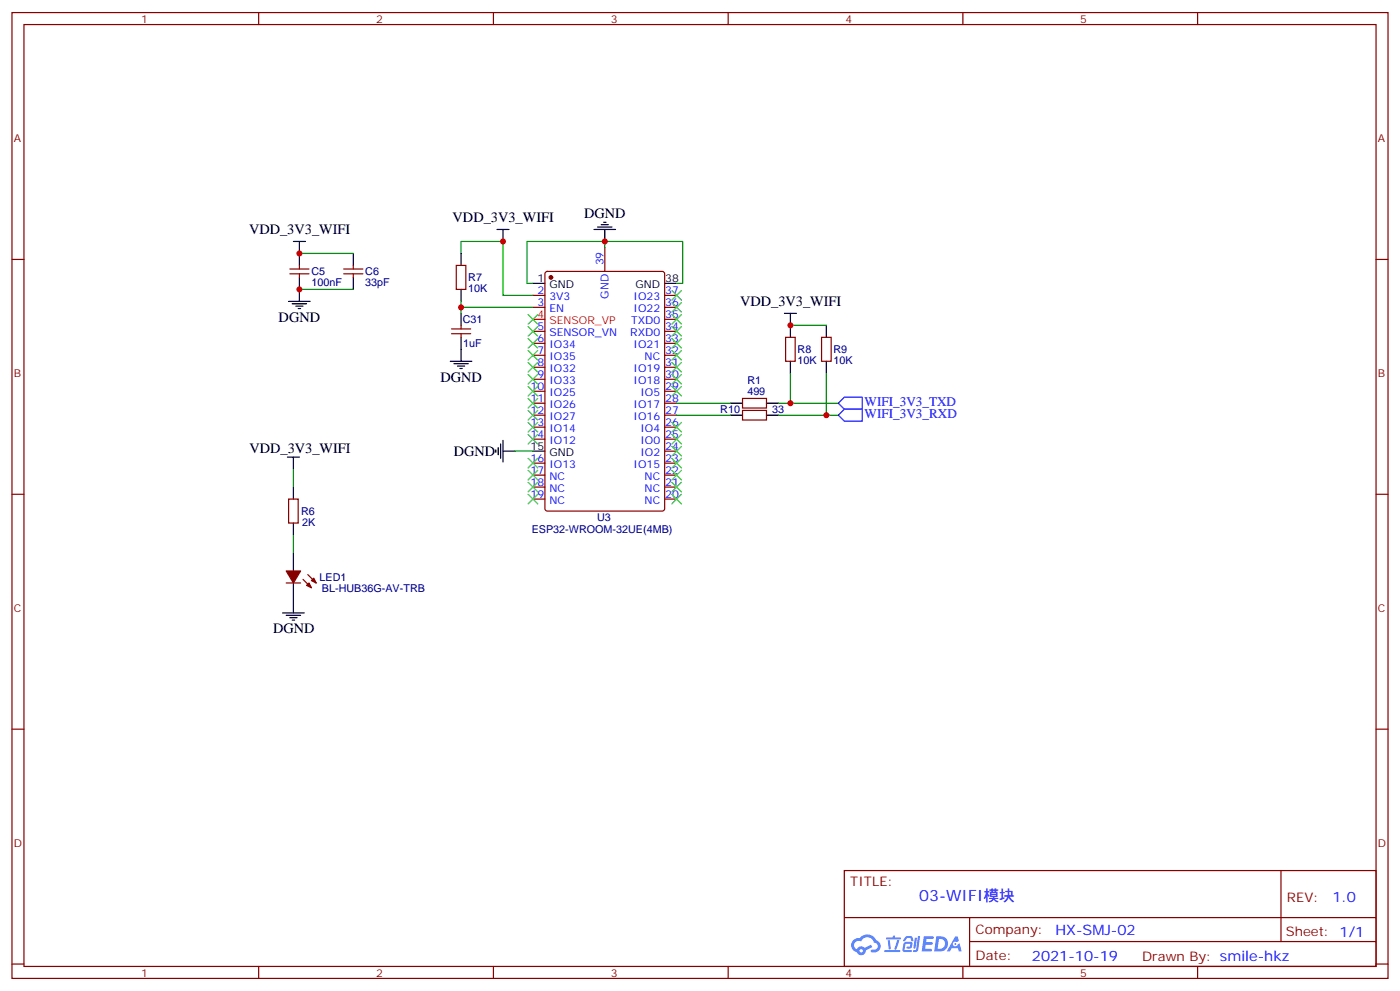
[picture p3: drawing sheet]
<svg xmlns="http://www.w3.org/2000/svg" width="412mm" height="292mm" viewBox="0 0 412 292" stroke-linecap="round" stroke-linejoin="round" font-family="sans-serif">
<g fill="none" stroke="#870000" stroke-width=".35">
<path d="M3.5 3.7h405.4v284.3h-405.4zM7.1 7.2h398.2v277.3h-398.2zM76.2 3.7v3.5M145.3 3.7v3.5M214.5 3.7v3.5M283.6 3.7v3.5M352.8 3.7v3.5M3.5 76.4h3.6M405.3 76.4h3.6M3.5 145.5h3.6M405.3 145.5h3.6M3.5 214.7h3.6"/>
<path d="M405.3 214.7h3.6M248.7 256.3h156.6v28.2h-156.6zM377.3 256.3v20.9M248.7 270.1h156.5M285.6 277.2h119.6M285.6 270.1v14.2M3.5 283.8h3.6M76.2 284.5v3.5M145.3 284.5v3.5M214.5 284.5v3.5M283.6 284.5v3.5M352.8 284.5v3.5"/>
<path d="M405.3 283.8h3.6"/>
</g>
<g fill="#5487ff">
<path d="M272.1 275.6h2.6l.3 .2-.1 .6h-2l-.1 1h1.6l.4 .4-.4 .3h-1.7l-.2 1.2 1.8 .1 .3 .3-.2 .4h-2.9z"/>
<path d="M281.4 275.7h.7l.4 1.3-.7 .3a.74 .74 0 0 0-1.1 .3 .74 .74 0 0 0 .5 1.1 .74 .74 0 0 0 .9-.7l.5-.3 .7 2.4h-.9l-.2-1h-1.9l-.5 1h-.9z"/>
<path d="M269.5 276.1h.6l-.4 2.9a.31 .31 0 0 1-.3 .3 .31 .31 0 0 1-.3-.3z"/>
<path d="M270.4 275.6h.6l-.5 4a.89 .89 0 0 1-.7 .7 .89 .89 0 0 1-.9-.3l1-.5z"/>
<path d="M266.8 275.8l.6-.2 1.2 .1 .5 1.3-.6 .1-.4-.9-1 .1a.95 .95 0 0 1-1 .8l-.1-.2z"/>
<path d="M266.4 277.5l1.8-.2a1.04 1.04 0 0 1 .6 1.1 1.04 1.04 0 0 1-.8 .9h-.7a.29 .29 0 0 1-.3-.4 .29 .29 0 0 1 .3-.2h.7l.2-.8h-1.4l-.4 1.7 1.9 .1a.29 .29 0 0 1 .3 .3 .29 .29 0 0 1-.3 .3h-2l-.4-.3 .2-2.1z"/>
<path d="M260.5 279.7h4.4a.3 .3 0 0 1 .3 .3 .3 .3 0 0 1-.3 .3h-4.3z"/>
<path d="M264.3 276.8h.6l-.5 1.6a1.02 1.02 0 0 1-.7 1.2l-.2-.3z"/>
<path d="M261.5 276.8h.6l.3 2.4-.3 .3-.3-.2z"/>
<path d="M261.1 276h1.9l.2-.5h.5l-.1 .5h1.5a.29 .29 0 0 1 .3 .3 .29 .29 0 0 1-.3 .3h-3.9z"/>
<path d="M275.8 275.6l-.6 4.5h1.4a2.27 2.27 0 0 0 2.7-2.3 2.27 2.27 0 0 0-2.7-2.2zM276.6 276.4a1.5 1.5 0 0 1 1.8 1.6 1.5 1.5 0 0 1-1.9 1.3h-.3z"/>
<path d="M251.4 276.8a2.09 2.09 0 0 0 1 3.5 1.37 1.37 0 0 0 1.5 .9 1.37 1.37 0 0 0 1.1-1.4l2-1-.5-.7-1.8 1a1.4 1.4 0 0 0-2.3 .4 1.32 1.32 0 0 1-.6-1.9 1.32 1.32 0 0 1 1.9-.4 2.02 2.02 0 0 1 2-1.3 2.02 2.02 0 0 1 1.8 1.6 1.09 1.09 0 0 1 1.1 1.4 1.09 1.09 0 0 1-1.6 .7 .41 .41 0 0 0-.5 .3 .41 .41 0 0 0 .4 .5 1.89 1.89 0 0 0 2.4-1.2 1.89 1.89 0 0 0-1.2-2.4 2.98 2.98 0 0 0-5-.6l-1 .1zM253.2 279.9a.52 .52 0 0 1 1 0 .52 .52 0 0 1-1 0z"/>
<circle cx="281.4" cy="277.9" r=".28"/>
</g>
<g fill="none" stroke="#870000" stroke-width=".35">
<path d="M85.4 79.2h5.6M88.2 78.1v1.1M101.2 79.2h5.7M104.1 78.1v1.1M134.4 78.1h2.8v7.1h-2.8zM178.2 72.8v7.1M85.4 80.6h5.6M88.2 80.6v1.1M101.2 80.6h5.7M104.1 80.6v1.1M133 98.2h5.6M133 96.8h5.6"/>
<path d="M135.8 95.8v1M135.8 98.2v1.1M157 87h3.5M157 90.5h3.5M157 97.5h3.5M160.7 80.1l.5-.2h33.9l.6 .4 .1 69.5-.5 .6-34.1 .1-.6-.5-.1-69.4zM195.8 87h3.5M195.8 90.5h3.5M195.8 94h3.5M195.8 97.5h3.5M231.4 99.3h2.8v7.1h-2.8zM242 99.3h2.8v7.1h-2.8z"/>
<path d="M157 101.1h3.5M157 104.6h3.5M157 108.1h3.5M157 111.7h3.5M157 115.2h3.5M157 118.7h3.5M195.8 101.1h3.5M195.8 104.6h3.5M195.8 108.1h3.5M195.8 111.7h3.5M195.8 115.2h3.5M195.8 118.7h3.5"/>
<path d="M218.7 117.3h7.1v2.8h-7.1zM157 122.2h3.5M157 125.8h3.5M157 129.3h3.5M157 136.3h3.5M157 139.9h3.5M195.8 122.2h3.5M195.8 125.8h3.5M195.8 129.3h3.5M195.8 132.8h3.5M195.8 136.3h3.5M195.8 139.9h3.5"/>
<path d="M218.7 120.8h7.1v2.8h-7.1zM85 146.9h2.8v7.1h-2.8zM157 143.4h3.5M157 146.9h3.5M195.8 143.4h3.5M195.8 146.9h3.5M84.3 171.6h4.2M89.3 170.6l2.4 2.4M90.7 169.2l2.4 2.4"/>
</g>
<g fill="none" stroke="#000" stroke-width=".35">
<path d="M86.4 71.1h3.6M88.2 71.1v7M104.1 74.6v3.5M135.8 74.6v3.5M146.4 67.6h3.5M148.2 67.6v3.5M175 67.6h6.3M176 66.9h4.3M177.1 66.1h2.1M177.8 65.4h.7M178.2 67.6v3.5M85 88.7h6.4"/>
<path d="M86.1 89.4h4.2M87.1 90.1h2.2M87.8 90.8h.7M88.2 81.7v7M104.1 81.7v3.5M135.8 85.2v3.5M135.8 92.3v3.5M135.8 99.3v7.1M157 83.4h3.5M195.8 83.4h3.5M231.1 92.3h3.5M232.8 92.3v7"/>
<path d="M243.4 95.8v3.5M132.6 106.4h6.4M133.7 107.1h4.2M134.8 107.8h2.1M135.5 108.5h.7M215.2 118.7h3.5M225.8 118.7h3.5M232.8 106.4v3.5M243.4 106.4v3.5M84.7 134.6h3.5M86.4 134.6v3.5M146 132.5v.7"/>
<path d="M146.8 131.8v2.1M147.5 130.7v4.2M148.2 132.8h3.5M148.2 129.6v6.4M157 132.8h3.5M215.2 122.2h3.5M225.8 122.2h3.5M86.4 143.4v3.5M86.4 154v3.5M86.4 162.8v5.3M86.4 171.6v8.8M83.3 180.4h6.3"/>
<path d="M84.3 181.2h4.2M85.4 181.9h2.1M86.1 182.6h.7"/>
</g>
<path d="M157 94h3.5" fill="none" stroke="#f00" stroke-width=".35"/>
<g fill="#870000" stroke="#870000" stroke-width=".35">
<path d="M84.3 168.1h4.2l-2.1 3.5z"/>
<path d="M90.3 172.3l.7-.7 .7 1.4z"/>
<path d="M92.4 170.2l.7 1.4-1.4-.7z"/>
<circle cx="162.3" cy="81.7" r=".53"/>
</g>
<path d="M246.9 118.7l1.8-1.8h5.3v3.6h-5.3zM246.9 122.2l1.8-1.7h5.3v3.5h-5.3z" fill="none" stroke="#00f" stroke-width=".35"/>
<g fill="none" stroke="#008700" stroke-width=".35">
<path d="M88.2 74.6h15.9M135.8 74.6v-3.5h12.4v15.9h8.8M178.2 71.1v1.7M88.2 85.2h15.9M135.8 88.7v3.6M135.8 90.5h21.2M157 83.4h-1.8v-12.3h45.9v12.3h-1.8M232.8 95.8h10.6M199.3 118.7h15.9M229.3 118.7h17.6M232.8 109.9v8.8M243.4 109.9v12.3"/>
<path d="M86.4 138.1v5.3M151.7 132.8h5.3M199.3 122.2h15.9M229.3 122.2h17.6M86.4 157.5v5.3"/>
</g>
<g fill="none" stroke="#3c3" stroke-width=".35">
<path d="M155.6 99.7l2.8 2.8M155.6 96.1l2.8 2.9M155.6 92.6l2.8 2.8M158.4 99.7l-2.8 2.8M158.4 96.1l-2.8 2.9M158.4 92.6l-2.8 2.8M197.9 85.5l2.8 2.9M197.9 89.1l2.8 2.8M197.9 92.6l2.8 2.8M197.9 96.1l2.8 2.9M197.9 99.7l2.8 2.8M200.7 85.5l-2.8 2.9"/>
<path d="M200.7 89.1l-2.8 2.8M200.7 92.6l-2.8 2.8M200.7 96.1l-2.8 2.9M200.7 99.7l-2.8 2.8M155.6 117.3l2.8 2.8M155.6 113.8l2.8 2.8M155.6 110.2l2.8 2.9M155.6 106.7l2.8 2.8M155.6 103.2l2.8 2.8M158.4 117.3l-2.8 2.8M158.4 113.8l-2.8 2.8M158.4 110.2l-2.8 2.9"/>
<path d="M158.4 106.7l-2.8 2.8M158.4 103.2l-2.8 2.8M197.9 103.2l2.8 2.8M197.9 106.7l2.8 2.8M197.9 110.2l2.8 2.9M197.9 113.8l2.8 2.8M200.7 103.2l-2.8 2.8M200.7 106.7l-2.8 2.8M200.7 110.2l-2.8 2.9M200.7 113.8l-2.8 2.8M155.6 138.5l2.8 2.8M155.6 134.9l2.8 2.9"/>
<path d="M155.6 127.9l2.8 2.8M155.6 124.4l2.8 2.8M155.6 120.8l2.8 2.8M158.4 127.9l-2.8 2.8M158.4 134.9l-2.8 2.9M158.4 138.5l-2.8 2.8M158.4 124.4l-2.8 2.8M158.4 120.8l-2.8 2.8M197.9 124.4l2.8 2.8M197.9 127.9l2.8 2.8M197.9 131.4l2.8 2.8M197.9 138.5l2.8 2.8"/>
<path d="M197.9 134.9l2.8 2.9M200.7 124.4l-2.8 2.8M200.7 127.9l-2.8 2.8M200.7 131.4l-2.8 2.8M200.7 138.5l-2.8 2.8M200.7 134.9l-2.8 2.9M155.6 145.5l2.8 2.8M155.6 142l2.8 2.8M158.4 145.5l-2.8 2.8M158.4 142l-2.8 2.8M197.9 145.5l2.8 2.8M197.9 142l2.8 2.8"/>
<path d="M200.7 145.5l-2.8 2.8M200.7 142l-2.8 2.8"/>
</g>
<g fill="#c00">
<circle cx="178.2" cy="71.1" r=".88"/>
<circle cx="135.8" cy="90.5" r=".88"/>
<circle cx="148.2" cy="71.1" r=".88"/>
<circle cx="88.2" cy="74.6" r=".88"/>
<circle cx="88.2" cy="85.2" r=".88"/>
<circle cx="232.8" cy="95.8" r=".88"/>
<circle cx="243.4" cy="122.2" r=".88"/>
<circle cx="232.8" cy="118.7" r=".88"/>
</g>
<text font-size="4.6" fill="#00f" x="270.8" y="265.3">03-WIFI模块</text>
<g font-size="4.2">
<text x="133.3" y="65.5">VDD_3V3_WIFI</text>
<text x="172" y="64.3">DGND</text>
<text x="73.3" y="69">VDD_3V3_WIFI</text>
<text x="82.1" y="94.8">DGND</text>
<text x="218" y="90.1">VDD_3V3_WIFI</text>
<text x="129.7" y="112.4">DGND</text>
<text x="73.5" y="133.5">VDD_3V3_WIFI</text>
<text x="133.6" y="134.2">DGND</text>
<text x="80.4" y="186.5">DGND</text>
</g>
<g font-size="4.2" fill="#00f">
<text x="392.5" y="265.6">1.0</text>
<text x="310.9" y="275.1">HX-SMJ-02</text>
<text x="304" y="282.9">2021-10-19</text>
</g>
<g font-size="3.9" fill="#00f">
<text x="254.7" y="119.5">WIFI_3V3_TXD</text>
<text x="254.7" y="123">WIFI_3V3_RXD</text>
</g>
<g font-size="3.9" fill="#800">
<text x="250.5" y="260.9">TITLE:</text>
<text x="379.1" y="265.6">REV:</text>
<text x="287.4" y="275.1">Company:</text>
<text x="378.7" y="275.7">Sheet: 1/1</text>
<text x="287.4" y="282.8">Date:</text>
<text x="336.4" y="282.8">Drawn By: smile-hkz</text>
</g>
<g font-size="3.2" fill="#800">
<text x="41.6" y="6.7">1</text>
<text x="110.8" y="6.7">2</text>
<text x="179.9" y="6.7">3</text>
<text x="249.1" y="6.7">4</text>
<text x="318.2" y="6.7">5</text>
<text x="4.1" y="41.8">A</text>
<text x="405.9" y="41.8">A</text>
<text x="4.1" y="110.9">B</text>
<text x="405.9" y="110.9">B</text>
<text x="4.1" y="180.1">C</text>
<text x="405.9" y="180.1">C</text>
<text x="4.1" y="249.2">D</text>
<text x="405.9" y="249.2">D</text>
<text x="41.6" y="287.5">1</text>
<text x="110.8" y="287.5">2</text>
<text x="179.9" y="287.5">3</text>
<text x="249.1" y="287.5">4</text>
<text x="318.2" y="287.5">5</text>
</g>
<g font-size="3.2" fill="#000080">
<text x="91.7" y="81">C5</text>
<text x="107.6" y="81">C6</text>
<text x="137.9" y="82.8">R7</text>
<text x="91.7" y="84.3">100nF</text>
<text x="107.6" y="84.3">33pF</text>
<text x="137.9" y="86">10K</text>
<text x="136.3" y="95.1">C31</text>
<text x="136.4" y="102.2">1uF</text>
<text x="234.9" y="107.1">10K</text>
<text x="235" y="104">R8</text>
<text x="245.5" y="107.1">10K</text>
<text x="245.5" y="104">R9</text>
<text x="220.1" y="113.1">R1</text>
<text x="220.1" y="116.2">499</text>
<text x="212.2" y="121.6">R10</text>
<text x="227.5" y="121.6">33</text>
<text x="88.7" y="151.7">R6</text>
<text x="89" y="154.8">2K</text>
<text x="175.9" y="153.5">U3</text>
<text x="156.6" y="156.9">ESP32-WROOM-32UE(4MB)</text>
<text x="94.1" y="171.1">LED1</text>
<text x="94.8" y="174.2">BL-HUB36G-AV-TRB</text>
</g>
<g font-size="3.2">
<text x="158.3" y="83.1">1</text>
<text x="196" y="83.1">38</text>
<text x="161.8" y="84.8">GND</text>
<text x="187.2" y="84.8">GND</text>
<text x="156.3" y="132.5">15</text>
<text x="161.8" y="134.2">GND</text>
</g>
<g font-size="3.2" fill="#00f">
<text x="177.8" y="78.1" transform="rotate(-90 177.8 78.1)">39</text>
<text x="158.3" y="86.6">2</text>
<text x="161.8" y="88.4">3V3</text>
<text x="179.2" y="87.9" transform="rotate(-90 179.2 87.9)">GND</text>
<text x="186.6" y="88.4">IO23</text>
<text x="196" y="86.6">37</text>
<text x="158.3" y="90.1">3</text>
<text x="161.8" y="91.9">EN</text>
<text x="185.9" y="95.4">TXD0</text>
<text x="186.6" y="91.9">IO22</text>
<text x="196" y="90.1">36</text>
<text x="196" y="93.7">35</text>
<text x="158.3" y="100.7">6</text>
<text x="158.3" y="97.2">5</text>
<text x="161.8" y="99">SENSOR_VN</text>
<text x="185.6" y="99">RXD0</text>
<text x="196" y="97.2">34</text>
<text x="196" y="100.7">33</text>
<text x="158.3" y="107.8">8</text>
<text x="158.3" y="104.2">7</text>
<text x="161.8" y="106">IO35</text>
<text x="161.8" y="102.5">IO34</text>
<text x="186.6" y="102.5">IO21</text>
<text x="189.9" y="106">NC</text>
<text x="196" y="104.2">32</text>
<text x="196" y="107.8">31</text>
<text x="158.3" y="111.3">9</text>
<text x="161.8" y="113.1">IO33</text>
<text x="161.8" y="109.5">IO32</text>
<text x="186.6" y="109.5">IO19</text>
<text x="186.6" y="113.1">IO18</text>
<text x="196" y="111.3">30</text>
<text x="156.3" y="118.4">11</text>
<text x="156.3" y="114.8">10</text>
<text x="161.8" y="116.6">IO25</text>
<text x="188.6" y="116.6">IO5</text>
<text x="196" y="114.8">29</text>
<text x="196" y="118.4">28</text>
<text x="156.3" y="125.4">13</text>
<text x="156.3" y="121.9">12</text>
<text x="161.8" y="123.6">IO27</text>
<text x="161.8" y="120.1">IO26</text>
<text x="186.6" y="120.1">IO17</text>
<text x="186.6" y="123.6">IO16</text>
<text x="196" y="121.9">27</text>
<text x="196" y="125.4">26</text>
<text x="156.3" y="128.9">14</text>
<text x="161.8" y="130.7">IO12</text>
<text x="161.8" y="127.2">IO14</text>
<text x="188.6" y="127.2">IO4</text>
<text x="188.6" y="130.7">IO0</text>
<text x="196" y="128.9">25</text>
<text x="156.3" y="136">16</text>
<text x="161.8" y="137.8">IO13</text>
<text x="186.6" y="137.8">IO15</text>
<text x="188.6" y="134.2">IO2</text>
<text x="196" y="132.5">24</text>
<text x="196" y="136">23</text>
<text x="156.3" y="143.1">18</text>
<text x="156.3" y="139.5">17</text>
<text x="161.8" y="141.3">NC</text>
<text x="189.9" y="141.3">NC</text>
<text x="196" y="139.5">22</text>
<text x="196" y="143.1">21</text>
<text x="156.3" y="146.6">19</text>
<text x="161.8" y="148.3">NC</text>
<text x="161.8" y="144.8">NC</text>
<text x="189.9" y="144.8">NC</text>
<text x="189.9" y="148.3">NC</text>
<text x="196" y="146.6">20</text>
</g>
<g font-size="3.2" fill="#f00">
<text x="158.3" y="93.7">4</text>
<text x="161.8" y="95.4">SENSOR_VP</text>
</g>
</svg>
